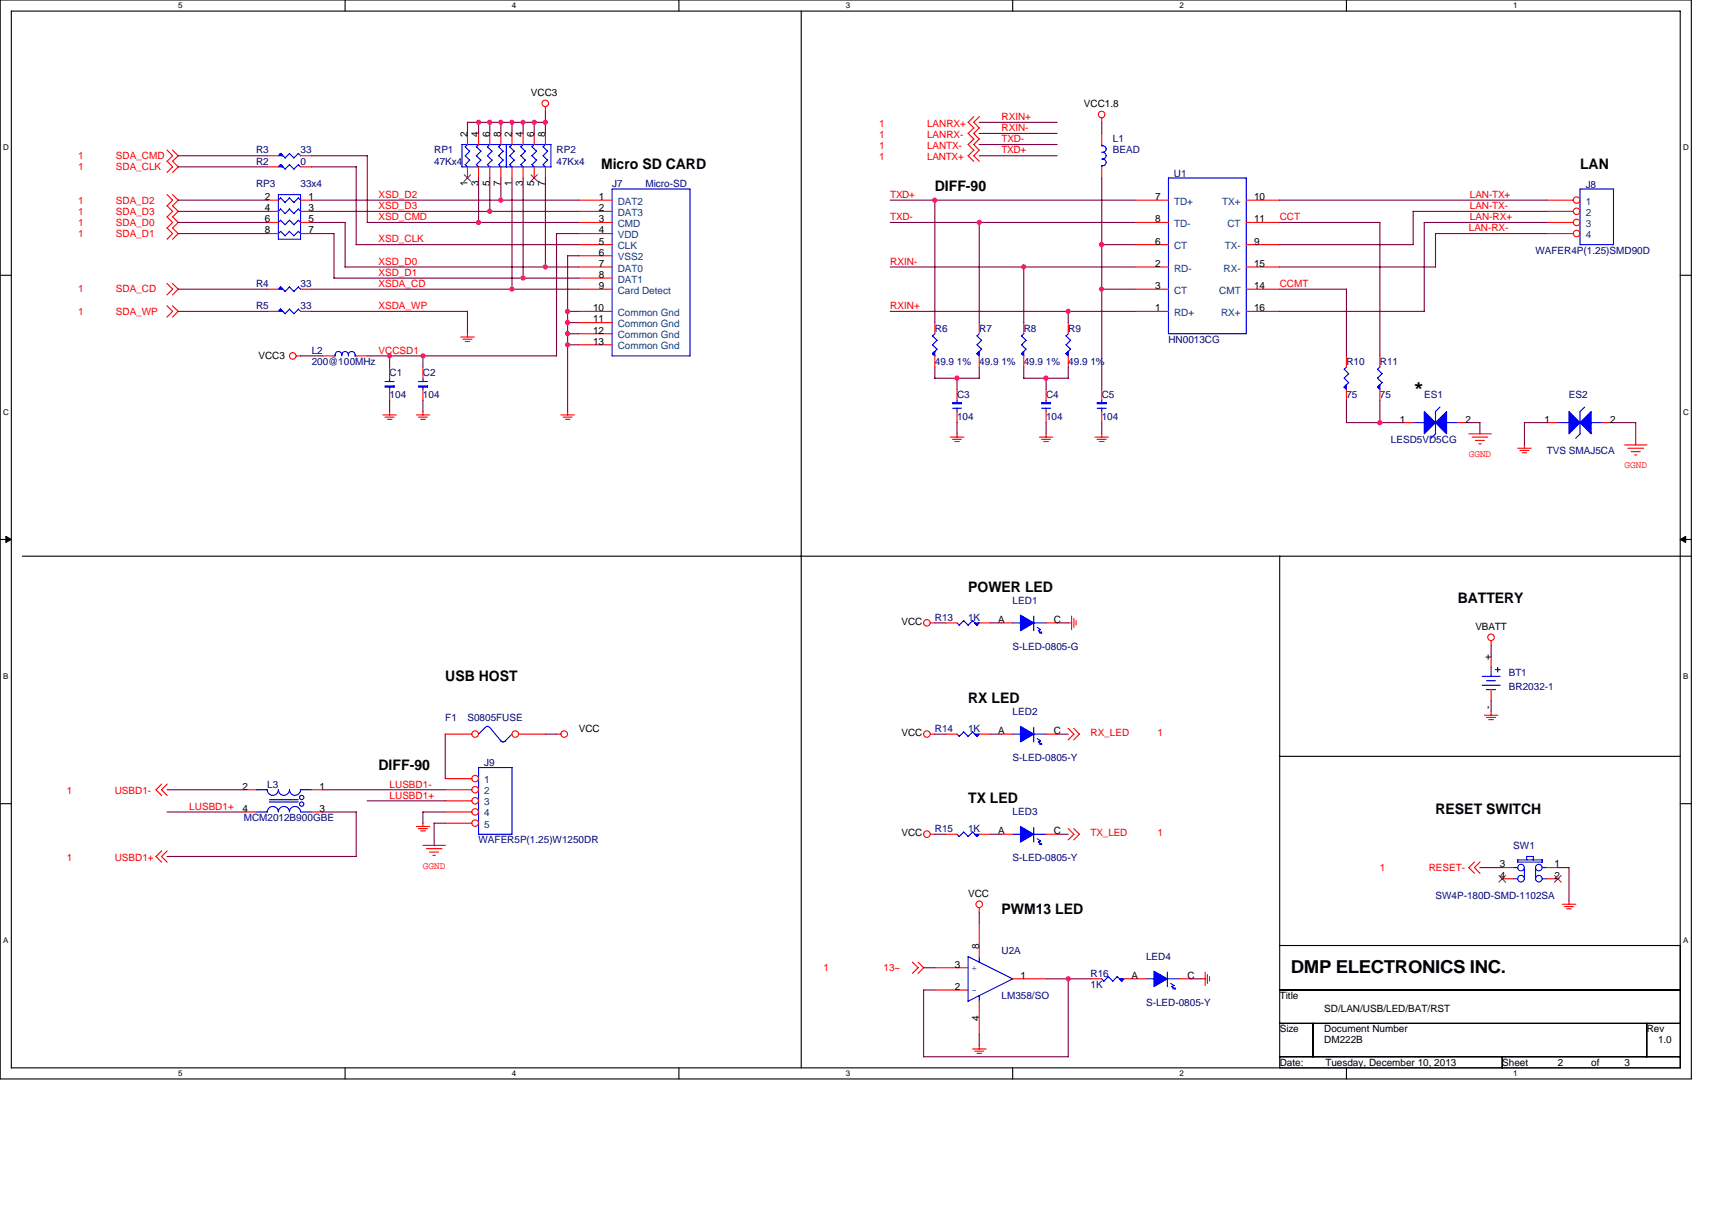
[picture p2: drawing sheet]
<svg xmlns="http://www.w3.org/2000/svg" width="297mm" height="210mm" viewBox="0 0 297 210" stroke-linecap="round" stroke-linejoin="round" font-family="sans-serif">
<path d="M0 0h293.5v187.2h-293.5zM2 1.9h289.5v183.4h-289.5z" fill="none" stroke="#000" stroke-width=".19"/>
<g fill="#fff">
<path d="M30.9 .2h.8v1.6h-.8z"/>
<path d="M30.9 185.5h.8v1.6h-.8z"/>
</g>
<path d="M59.9 0v1.9M59.9 185.3v1.9" fill="none" stroke="#000" stroke-width=".19"/>
<g fill="#fff">
<path d="M88.8 .2h.8v1.6h-.8z"/>
<path d="M88.8 185.5h.8v1.6h-.8z"/>
</g>
<path d="M117.8 0v1.9M117.8 185.3v1.9" fill="none" stroke="#000" stroke-width=".19"/>
<g fill="#fff">
<path d="M146.7 .2h.8v1.6h-.8z"/>
<path d="M146.7 185.5h.8v1.6h-.8z"/>
</g>
<path d="M175.7 0v1.9M175.7 185.3v1.9" fill="none" stroke="#000" stroke-width=".19"/>
<g fill="#fff">
<path d="M204.7 .2h.7v1.6h-.7z"/>
<path d="M204.7 185.5h.7v1.6h-.7z"/>
</g>
<path d="M233.6 0v1.9M233.6 185.3v1.9" fill="none" stroke="#000" stroke-width=".19"/>
<g fill="#fff">
<path d="M262.6 .2h.7v1.6h-.7z"/>
<path d="M262.6 185.5h.7v1.6h-.7z"/>
<path d="M.5 24.8h1v1.6h-1z"/>
<path d="M292 24.8h1v1.6h-1z"/>
<path d="M.5 70.7h1v1.5h-1z"/>
<path d="M292 70.7h1v1.5h-1z"/>
</g>
<path d="M0 47.8h2M291.5 47.8h2" fill="none" stroke="#000" stroke-width=".19"/>
<g fill="#fff">
<path d="M.5 116.5h.9v1.6h-.9z"/>
<path d="M292 116.5h.9v1.6h-.9z"/>
</g>
<path d="M0 93.6h2M291.5 93.6h2" fill="none" stroke="#000" stroke-width=".19"/>
<path d="M1 93.1l1 .5-1 .5zM291.5 93.6l1-.5v1z" fill="#000" stroke="#000" stroke-width=".17"/>
<g fill="#fff">
<path d="M.5 162.4h.9v1.5h-.9z"/>
<path d="M292 162.4h.9v1.5h-.9z"/>
</g>
<path d="M139 1.9v183.4M3.9 96.5h289.6M222 96.5v88.8h69.5v-21.2h-69.5M0 139.5h2M222 131.3h69.5M291.5 139.5h2M222 171.8h69.5M222 177.6h69.5M227.8 177.6v5.8M285.7 177.6v5.8M222 183.4h69.5M260.6 183.4v1.9" fill="none" stroke="#000" stroke-width=".19"/>
<g fill="none" stroke="#f00" stroke-width=".19">
<path d="M94.6 18.5v.8M29 35.7l.9 1-.9 1M29 33.8l.9 .9-.9 1M29 28l.9 1-.9 .9M29 39.5l.9 1-.9 1M29 26l.9 1-.9 1M29 37.6l.9 1-.9 1M29.9 35.7l1 1-1 1M29.9 33.8l1 .9-1 1M29.9 28l1 1-1 .9M29.9 39.5l1 1-1 1M29.9 26l1 1-1 1"/>
<path d="M29.9 37.6l1 1-1 1M46.4 29h1.9M46.4 34.7h1.9M46.4 36.7h1.9M46.4 38.6h1.9M46.4 27h1.9M52.2 29h1.9M52.2 34.7h1.9M52.2 36.7h1.9M52.2 38.6h1.9M52.2 27h1.9M81.1 23.2v1.9"/>
<path d="M81.1 29v1.9M83 23.2v1.9M83 29v1.9M85 23.2v1.9M85 29v1.9M86.9 23.2v1.9M86.9 29v1.9M88.8 23.2v1.9M88.8 29v1.9M90.8 23.2v1.9M90.8 29v1.9M92.7 23.2v1.9"/>
<path d="M92.7 29v1.9M94.6 23.2v1.9M94.6 29v1.9M100.4 34.7h5.8M100.4 36.7h5.8M100.4 38.6h5.8M169 20.2l-1 1 1 1M169 22.2l-1 1 1 1M169 24.1l-1 1 1 1M169 26l-1 1 1 1M169.9 20.2l-1 1 1 1M169.9 22.2l-1 1 1 1"/>
<path d="M169.9 24.1l-1 1 1 1M169.9 26l-1 1 1 1M191.2 20.5v.8M191.2 23.2v1.9M191.2 29v1.9M196.9 34.7h5.8M196.9 38.6h5.8M216.2 34.7h5.8M216.2 38.6h5.8M268.4 34.7h4.6M268.4 36.7h4.6M268.4 38.6h4.6"/>
<path d="M29 49.2l.9 1-.9 1M29 53.1l.9 .9-.9 1M29.9 49.2l1 1-1 1M29.9 53.1l1 .9-1 1M46.4 40.5h1.9M46.4 50.2h1.9M46.4 54h1.9M52.2 40.5h1.9M52.2 50.2h1.9M52.2 54h1.9M79.9 58.5h2.4M80.3 58.9h1.6"/>
<path d="M80.7 59.3h.8M81.1 57.9v.6M100.4 40.5h5.8M100.4 50.2h5.8M100.4 42.5h5.8M100.4 44.4h5.8M100.4 46.3h5.8M100.4 48.3h5.8M100.4 59.8h5.8M100.4 57.9h5.8M100.4 56h5.8M100.4 54h5.8"/>
<path d="M162.2 56v1.9M169.9 56v1.9M177.6 56v1.9M185.4 56v1.9M196.9 50.2h5.8M196.9 42.5h5.8M196.9 46.3h5.8M196.9 54h5.8M216.2 50.2h5.8M216.2 42.5h5.8M216.2 46.3h5.8M216.2 54h5.8"/>
<path d="M268.4 40.5h4.6M51.4 61.8h.8M56 61.8h2M61.8 61.8h1.9M66.4 72h2.4M66.8 72.4h1.6M67.2 72.8h.8M67.6 63.7v1.9M67.6 67.6v1.9M67.6 71.4v.6M72.2 72h2.4M72.6 72.4h1.6"/>
<path d="M73 72.8h.8M73.4 63.7v1.9M73.4 67.6v1.9M73.4 71.4v.6M97.3 72h2.4M97.7 72.4h1.5M98.1 72.8h.8M98.5 71.4v.6M162.2 61.8v1.9M164.9 75.9h2.3M165.3 76.2h1.5M165.7 76.6h.8"/>
<path d="M166 67.6v1.9M166 71.4v1.9M166 75.3v.6M169.9 61.8v1.9M177.6 61.8v1.9M180.3 75.9h2.4M180.7 76.2h1.6M181.1 76.6h.8M181.5 67.6v1.9M181.5 71.4v1.9M181.5 75.3v.6M185.4 61.8v1.9"/>
<path d="M190 75.9h2.3M190.3 76.2h1.6M190.8 76.6h.8M191.2 67.6v1.9M191.2 71.4v1.9M191.2 75.3v.6M233.6 61.8v1.9M233.6 67.6v1.9M239.4 61.8v1.9M239.4 67.6v1.9M243.3 73.3h1.9M252.9 73.3h1.9"/>
<path d="M254.8 75.3h3.9M255.4 75.9h2.7M256 76.4h1.6M256.6 77h.4M263.3 77.8h2.4M263.7 78.2h1.6M264.1 78.6h.8M264.5 77.2v.6M268.4 73.3h1.9M278 73.3h1.9M281.9 77.2h3.8M282.4 77.8h2.8"/>
<path d="M283 78.4h1.6M283.6 79h.4M161.4 108.1h.8M164.1 108.1h1.9M169.9 108.1h1.9M173.8 108.1h1.9M181.5 108.1h1.9M185.4 108.1h.5M185.9 106.9v2.4M186.3 107.3v1.6M186.7 107.7v.8M258.7 111.2v.8"/>
<path d="M258.7 113.9v1.9M258.7 119.7v1.9M28 136.1l-.9 1 .9 .9M29 136.1l-1 1 1 .9M42.5 137.1h1.9M54.1 137.1h1.9M77.3 127.4h4.6M77.3 135.1h4.6M77.3 137.1h4.6M77.3 139h4.6M90 127.4h4.6M96.5 127.4h.8"/>
<path d="M161.4 127.4h.8M164.1 127.4h1.9M169.9 127.4h1.9M173.8 127.4h1.9M181.5 127.4h1.9M185.3 126.4l1 1-1 1M186.3 126.4l1 1-1 1M257.6 124.1h2.3M257.9 124.5h1.6M258.3 124.9h.8M258.7 123.5v.6M28 147.7l-.9 .9 .9 1"/>
<path d="M29 147.7l-1 .9 1 1M42.5 140.9h1.9M54.1 140.9h1.9M72.2 143.4h2.4M72.6 143.8h1.6M73 144.2h.8M73.4 146.7h3.9M73.4 142.9v.5M74 147.3h2.7M74.5 147.9h1.6M75.1 148.4h.4M77.3 140.9h4.6"/>
<path d="M77.3 142.9h4.6M161.4 144.8h.8M164.1 144.8h1.9M169.9 144.8h1.9M169.9 157.5v.8M173.8 144.8h1.9M181.5 144.8h1.9M185.3 143.8l1 1-1 1M186.3 143.8l1 1-1 1M255.8 149.6l-1 1 1 1M256.8 149.6l-1 1 1 1M260.6 150.6h2"/>
<path d="M260.6 152.5h2M268.4 150.6h1.9M268.4 152.5h1.9M271.1 156.9h2.3M271.4 157.3h1.6M271.8 157.7h.8M272.2 156.4v.6M158.3 167l1 .9-1 1M159.3 167l.9 .9-.9 1M162.2 167.9h5.8M162.2 171.8h5.8M169.9 160.2v5.8"/>
<path d="M169.9 173.7v5.8M175.7 169.9h5.8M189.2 169.9h2M195 169.9h3.9M204.7 169.9h1.9M208.5 169.9h.6M209.1 168.7v2.3M209.5 169.1v1.6M209.9 169.5v.8M168.8 182h2.3M169.1 182.4h1.6M169.5 182.8h.8"/>
<path d="M169.9 181.5v.6"/>
<circle cx="94.6" cy="17.9" r=".57"/>
<circle cx="191.1" cy="19.9" r=".57"/>
<circle cx="273.6" cy="34.7" r=".57"/>
<circle cx="273.6" cy="36.7" r=".57"/>
<circle cx="273.6" cy="38.6" r=".57"/>
<circle cx="273.6" cy="40.5" r=".57"/>
<circle cx="50.8" cy="61.8" r=".57"/>
<circle cx="160.8" cy="108.1" r=".57"/>
<circle cx="258.7" cy="110.6" r=".57"/>
<circle cx="82.4" cy="127.4" r=".57"/>
<circle cx="82.4" cy="135.1" r=".57"/>
<circle cx="82.4" cy="139" r=".57"/>
<circle cx="82.4" cy="137" r=".57"/>
<circle cx="89.4" cy="127.4" r=".57"/>
<circle cx="97.9" cy="127.4" r=".57"/>
<circle cx="160.8" cy="127.4" r=".57"/>
<circle cx="82.4" cy="140.9" r=".57"/>
<circle cx="82.4" cy="142.8" r=".57"/>
<circle cx="160.8" cy="144.8" r=".57"/>
<circle cx="169.9" cy="156.9" r=".57"/>
</g>
<g fill="none" stroke="#00f" stroke-width=".19">
<path d="M48.3 34.8l.4-.5 .8 .8M48.3 36.7l.4-.4 .8 .8M48.7 28.6l.8 .8M48.7 26.6l.8 .8M48.7 28.6l-.4 .4M48.7 26.6l-.4 .4M50.2 34.3l.8 .8M50.2 36.3l.8 .8M50.2 38.2l.8 .8 .8-.8M50.2 28.6l.8 .8M50.2 38.2l-.7 .8-.8-.8-.4 .4M50.2 34.4l-.8 .8"/>
<path d="M50.2 36.3l-.8 .8M50.2 26.6l.8 .8M50.2 28.6l-.7 .7M50.2 26.6l-.7 .8M51.7 34.3l.5 .4M51.7 36.3l.5 .4M51.7 38.2l.5 .4M51.8 28.6l.4 .4M51.8 34.4l-.8 .8M51.8 36.3l-.8 .8M51.8 26.6l.4 .5M51.8 28.6l-.8 .7"/>
<path d="M51.8 26.6l-.8 .8M80.2 25.1h15.4v3.9h-15.4zM80.7 25.5l.8 .7-.8 .8 .8 .8M80.7 28.6l.4 .4M81.1 25.1l-.4 .4M81.5 27.8l-.8 .8M82.6 25.5l.9 .7-.9 .8 .8 .8M82.6 28.6l.4 .4M83.1 25.1l-.4 .4M83.5 27.8l-.8 .8M84.6 27l.8 .8M84.6 25.5l.8 .7-.8 .8"/>
<path d="M84.6 28.6l.4 .4M85 25.1l-.4 .4M85.4 27.8l-.8 .8M86.5 27l.8 .8M86.5 25.5l.8 .7M86.5 28.6l.4 .4M86.9 25.1l-.4 .4M87.3 26.2l-.8 .8M87.3 27.8l-.8 .8M87.9 25.1v3.9M88.4 25.5l.8 .7-.8 .8 .8 .8M88.4 28.6l.4 .4"/>
<path d="M88.9 25.1l-.4 .4M89.2 27.8l-.7 .8M90.4 27l.7 .8M90.4 25.5l.7 .7M90.4 28.6l.4 .4M90.8 25.1l-.4 .4M91.2 26.2l-.8 .8M91.2 27.8l-.8 .8M92.3 25.5l.8 .7M92.3 28.6l.4 .4M92.7 25.1l-.4 .4M93.1 26.2l-.8 .8 .8 .8"/>
<path d="M93.1 27.8l-.8 .8M94.2 25.5l.8 .7M94.2 28.6l.4 .4M94.7 25.1l-.5 .4M95 26.2l-.8 .8 .8 .8M95 27.8l-.8 .8M106.2 32.8h13.5v29h-13.5zM191.1 25.3a.59 .59 0 0 1 .8 .5 .59 .59 0 0 1-.6 .6 .58 .58 0 0 1 .6 .6 .58 .58 0 0 1-.6 .6M191.1 27.6h.2M191.2 25.1v.2M191.2 28.7v.3M191.2 26.4h.2"/>
<path d="M191.3 27.6a.6 .6 0 0 1 .6 .7 .6 .6 0 0 1-.8 .5M202.7 30.9h13.5v27h-13.5zM274.1 32.8h5.8v9.7h-5.8zM48.7 40.1l.8 .8M48.7 49.8l.8 .8M48.7 40.2l-.4 .4M48.7 53.7l.8 .8M48.7 49.8l-.4 .4M48.7 53.6l-.4 .4M49.5 50.6l.7-.8 .8 .8M49.5 54.4l.7-.8 .8 .9M50.2 40.1l.8 .8"/>
<path d="M50.2 40.2l-.8 .7M51.7 40.1l.5 .4M51.8 40.2l-.8 .7M52.2 50.2l-.4-.4-.8 .8M52.2 41.5h-3.9v-7.7h3.9v7.7M52.2 54.1l-.4-.5-.8 .8M161.8 59.8l.8 .8M161.8 58.3l.8 .8M162.2 57.9l-.4 .4M162.6 59.1l-.8 .7M169.5 59.8l.8 .8M169.5 58.3l.8 .8"/>
<path d="M169.9 57.9l-.4 .4M170.3 59.1l-.8 .7M177.2 59.8l.8 .8-.8 .8 .4 .4M177.2 58.3l.8 .8M177.6 57.9l-.4 .4M178 59.1l-.8 .7M185 59.8l.8 .8-.8 .8 .4 .4M185 58.3l.7 .8M185.4 57.9l-.4 .4M185.8 59.1l-.8 .7M58.1 61.6a.58 .58 0 0 1 .6-.6 .58 .58 0 0 1 .6 .6M58.1 61.6v.2h-.2"/>
<path d="M59.3 61.6a.57 .57 0 0 1 .6-.6 .57 .57 0 0 1 .5 .6 .58 .58 0 0 1 .6-.6 .58 .58 0 0 1 .6 .6M59.3 61.6v.2M60.4 61.6v.2M61.6 61.6v.2h.2M66.8 66.2h1.6M67.6 65.6v.6M67.6 67.2v.4M72.6 66.2h1.6M73.4 65.6v.6M73.4 67.2v.4M162.6 60.6l-.8 .8 .4 .4M165.3 70.8h1.5"/>
<path d="M166 69.5v.4M166 70.8v.6M170.3 60.6l-.8 .8 .4 .4M180.7 70.8h1.6M181.5 69.5v.4M181.5 70.8v.6M190.4 70.8h1.5M191.2 69.5v.4M191.2 70.8v.6M233.2 67.2l.4 .4M233.2 65.6l.8 .8M233.2 64.1l.8 .7-.8 .8"/>
<path d="M233.6 63.7l-.4 .4M234 66.4l-.8 .8M239 67.2l.4 .4M239 64.1l.8 .8M239.4 63.7l-.4 .4M239.8 66.4l-.8 .8M239.8 64.8l-.8 .8 .8 .8M245.2 73.3h1.9M249.1 73.3h3.8M249.1 75.3l-.8 .8M249.8 70.6l-.7 .8v3.9M270.3 73.3h1.9"/>
<path d="M274.1 73.3h3.9M274.2 75.3l-.8 .8M275 70.6l-.9 .8v3.9M166 108.1l.4 .4M167.2 107.7l.8 .8M167.2 107.7l-.8 .8M168.7 107.7l.8 .8 .4-.4M168.8 107.7l-.8 .8M175.7 108.1h5.8M179.4 106.9v2.6M180 108.9l.5 .4M180.3 109.8h.4"/>
<path d="M180.5 109.2l-.4 .3 .6 .4M180.7 109.6v.3M257.2 118.9h3.1M257.2 117.4h3.1M257.9 119.7h1.6M257.9 118.1h1.6M258.7 115.8v1.6M259.5 116.2h.8M259.9 115.8v.8M44.4 137.1h2M46.4 137a.96 .96 0 0 0 .9 1 .96 .96 0 0 0 1-1 .96 .96 0 0 0 1 1 .96 .96 0 0 0 .9-1 .96 .96 0 0 0 1 1 .96 .96 0 0 0 1-1M46.7 138.8h5.1"/>
<path d="M46.7 139.2h5.1M52.1 137.1h2M83 133.2h5.8v11.6h-5.8zM84.2 126.2l-1.2 1.2M84.2 126.2l.4-.2 .3 .2M85 126.2l1.9 2.4M86.9 128.6a.56 .56 0 0 0 .8 0M88.8 127.4l-1.2 1.2M166 127.4l.4 .4M167.2 127l.8 .8M167.2 127l-.8 .8M168.7 127l.8 .8 .4-.4"/>
<path d="M168.8 127l-.8 .8M175.7 127.4h5.8M179.4 126.2v2.6M180 128.2l.5 .4-.4 .2 .6 .4M180.3 129.1h.4M180.7 128.9v.3M44.4 140.9h2M46.4 140.9a.96 .96 0 0 1 .9-.9 .96 .96 0 0 1 1 .9 .96 .96 0 0 1 1-.9 .96 .96 0 0 1 .9 .9 .96 .96 0 0 1 1-.9 .96 .96 0 0 1 1 .9h1.9M166 144.8l.4 .4M167.2 144.4l.8 .8M167.2 144.4l-.8 .8M168.7 144.4l.8 .8 .4-.4"/>
<path d="M168.8 144.4l-.8 .8M175.7 144.8h5.8M179.4 143.6v2.5M180 145.5l.5 .5M180.5 145.9l-.4 .2 .6 .4M180.7 146.3v.2h-.4M262.5 150.6h.8M262.5 152.5h.8M263.3 149.6h4.3M263.3 149.6v-.4h4.3v.4M264.5 150.6v1.9M264.9 148.6v.6"/>
<path d="M264.9 148.6h1.2M266 148.6v.6M266.4 150.6v1.9M267.6 150.6h.8M267.6 152.5h.8M169.9 166v1M169.9 172.8v1M175.7 169.9l-7.7 3.9M175.7 169.9l-7.7-3.9v7.7M191.1 169.8l.4 .5M193.1 170.3l-.8-.8-.8 .8M193.8 169.5l.8 .8"/>
<path d="M193.8 169.5l-.7 .8M195 169.9l-.4 .4M198.9 169.9h5.8M202.5 168.7v2.5M203.1 170.6l.6 .4M203.5 171.6h.4M203.7 171l-.4 .2 .6 .4v-.2"/>
<circle cx="52.3" cy="139.5" r=".38"/>
<circle cx="52.3" cy="138.4" r=".38"/>
<circle cx="263.9" cy="152.5" r=".57"/>
<circle cx="263.9" cy="150.6" r=".57"/>
<circle cx="267" cy="150.6" r=".57"/>
<circle cx="267" cy="152.5" r=".57"/>
</g>
<g fill="#00f" stroke="#00f" stroke-width=".19">
<path d="M161.8 61.4l.4-.4v.8l-.4-.4 .4-.4z" fill-rule="evenodd"/>
<path d="M48.7 28.6l.4 .4h-.8l.4-.4 .4 .4z" fill-rule="evenodd"/>
<path d="M169.9 61v.8l-.4-.4z" fill-rule="evenodd"/>
<path d="M180.7 69.9v.2h1.6v-.2z" fill-rule="evenodd"/>
<path d="M272.2 71.4l1.9 1.9-1.9 2z" fill-rule="evenodd"/>
<path d="M274.1 73.3l2-1.9v3.9z" fill-rule="evenodd"/>
<path d="M72.6 67v.2h1.6v-.2z" fill-rule="evenodd"/>
<path d="M190.4 69.9v.2h1.5v-.2z" fill-rule="evenodd"/>
<path d="M169.1 108.1h.8l-.4 .4z" fill-rule="evenodd"/>
<path d="M233.6 66.8v.8l-.4-.4z" fill-rule="evenodd"/>
<path d="M177.1 126l2.3 1.4-2.3 1.4z" fill-rule="evenodd"/>
<path d="M177.1 106.7l2.3 1.4-2.3 1.4z" fill-rule="evenodd"/>
<path d="M185 61.4l.4-.4v.8l-.4-.4 .4-.4z" fill-rule="evenodd"/>
<path d="M48.7 49.8l.4 .4h-.8l.4-.4 .4 .4z" fill-rule="evenodd"/>
<path d="M169.1 127.4h.8l-.4 .4z" fill-rule="evenodd"/>
<path d="M247.1 71.4l2 1.9-2 2z" fill-rule="evenodd"/>
<path d="M249.1 73.3l1.9-1.9v3.9z" fill-rule="evenodd"/>
<path d="M48.7 26.6l.4 .4h-.8l.4-.4 .4 .4z" fill-rule="evenodd"/>
<path d="M177.1 143.4l2.3 1.4-2.3 1.3z" fill-rule="evenodd"/>
<path d="M169.1 144.8h.8l-.4 .4z" fill-rule="evenodd"/>
<path d="M194.2 169.9h.8l-.4 .4z" fill-rule="evenodd"/>
<path d="M165.3 69.9v.2h1.5v-.2z" fill-rule="evenodd"/>
<path d="M66.8 67v.2h1.6v-.2z" fill-rule="evenodd"/>
<path d="M200.2 168.5l2.3 1.4-2.3 1.3z" fill-rule="evenodd"/>
<path d="M239 67.2l.4-.4v.8l-.4-.4 .4-.4z" fill-rule="evenodd"/>
<path d="M48.3 54l.4-.3 .4 .3-.4-.3 .4 .3z" fill-rule="evenodd"/>
<path d="M177.6 61v.8l-.4-.4z" fill-rule="evenodd"/>
</g>
<path d="M80.5 30.3l1.2 1.2M81.7 30.3l-1.2 1.2M92.1 30.3l1.2 1.2M93.3 30.3l-1.2 1.2M260.1 151.9l1.1 1.2M261.2 151.9l-1.1 1.2M269.7 151.9l1.2 1.2M270.9 151.9l-1.2 1.2" fill="none" stroke="#804000" stroke-width=".17"/>
<g fill="none" stroke="#800040" stroke-width=".19">
<path d="M94.6 19.3v3.9M30.9 27h15.5M30.9 36.7h15.5M30.9 38.6h15.5M30.9 34.7h15.5M30.9 29h15.5M54.1 27h9.6v11.6h36.7M54.1 36.7h46.3M54.1 38.6h5.8v7.7h40.5M54.1 34.7h46.3M54.1 29h7.7M61.8 28.9v13.6"/>
<path d="M81.1 21.2h13.5M81.1 21.2v2M83 21.2v2M83 30.9v7.7M85 21.2v2M85 30.9v5.8M86.9 21.2v2M86.9 30.9v3.8M88.8 21.2v2M88.8 30.9v19.3M90.8 21.2v2M90.8 30.9v17.4"/>
<path d="M92.7 21.2v2M94.6 30.9v15.4M154.4 38.6h42.5M154.4 34.7h42.5M162.2 34.7v21.3M169.9 21.2h13.5M169.9 23.2h13.5M169.9 25.1h13.5M169.9 27h13.5M169.9 38.6v17.4M191.2 21.2v2M191.2 30.9v36.7"/>
<path d="M222 38.6h17.4v23.2M222 34.7h46.4M245.2 36.7h23.2M245.2 36.7v5.8h-23.2M268.4 38.6h-21.3v15.4h-25.1M30.9 40.5h15.5M30.9 54h15.5M30.9 50.2h15.5M54.1 40.5h3.9v7.8h42.4M54.1 54h27M54.1 50.2h46.3M61.8 42.5h38.6"/>
<path d="M81.1 54v3.9M98.5 54h1.9M98.5 44.4h1.9M98.5 57.9h1.9M98.5 56h1.9M98.5 59.8h1.9M98.5 44.4v27M100.4 40.5h-3.9l.1 21.3h-32.9M154.4 54h42.5M154.4 46.3h42.5M177.6 46.3v9.7M185.4 54v2"/>
<path d="M191.2 42.5h5.8M191.2 50.2h5.8M222 50.2h11.6v11.6M268.4 40.5h-19.4l.1 5.8h-27.1M52.1 61.8h3.9M67.6 61.7v2M67.6 69.5v1.9M73.4 61.7v2M73.4 69.5v1.9M162.2 63.7v1.9h7.7v-1.9M166 65.6v2M166 73.3v2"/>
<path d="M177.6 63.7v1.9h7.8v-1.9M181.5 65.6v2M181.5 73.3v2M191.2 73.3v2M233.6 69.5v3.8h9.7M239.4 69.5v3.8M254.8 73.3h2v2M264.5 73.3h3.9M264.5 73.3v3.9M279.9 73.3h3.9M283.8 73.3v3.9M162.2 108.1h1.9"/>
<path d="M171.8 108.1h2M183.4 108.1h2M258.7 111.9v2M29 137.1h13.5M56 137.1h21.3M63.7 139h13.6M77.3 127.4v7.7M94.6 127.4h2M162.2 127.4h1.9M171.8 127.4h2M183.4 127.4h2M258.7 121.6v1.9"/>
<path d="M29 140.9h13.5M56 140.9h5.8v7.8l-32.8-.1M73.4 140.9h3.9M73.4 140.9v2M75.3 142.9h2M75.3 142.8v3.9M162.2 144.8h1.9M169.9 158.3v1.9M171.8 144.8h2M183.4 144.8h2M256.7 150.6h3.9M270.3 150.6l1.9-.1v5.9"/>
<path d="M160.2 167.9h2M160.2 171.8h2M169.9 179.5v2M181.5 169.9h7.7M185.4 169.8v13.6h-25.2v-11.6M206.6 169.9h1.9"/>
</g>
<g fill="#f0f" stroke="#f0f" stroke-width=".19">
<circle cx="239.4" cy="73.3" r=".38"/>
<circle cx="191.1" cy="50.2" r=".38"/>
<circle cx="181.5" cy="65.6" r=".38"/>
<circle cx="185.3" cy="54" r=".38"/>
<circle cx="177.6" cy="46.3" r=".38"/>
<circle cx="166" cy="65.6" r=".38"/>
<circle cx="169.9" cy="38.6" r=".38"/>
<circle cx="162.2" cy="34.7" r=".38"/>
<circle cx="191.1" cy="42.4" r=".38"/>
<circle cx="98.5" cy="56" r=".38"/>
<circle cx="98.5" cy="59.8" r=".38"/>
<circle cx="98.5" cy="57.9" r=".38"/>
<circle cx="94.6" cy="21.2" r=".38"/>
<circle cx="92.7" cy="21.2" r=".38"/>
<circle cx="90.7" cy="21.2" r=".38"/>
<circle cx="88.8" cy="21.2" r=".38"/>
<circle cx="83" cy="21.2" r=".38"/>
<circle cx="85" cy="21.2" r=".38"/>
<circle cx="86.9" cy="21.2" r=".38"/>
<circle cx="83" cy="38.6" r=".38"/>
<circle cx="85" cy="36.7" r=".38"/>
<circle cx="98.5" cy="54" r=".38"/>
<circle cx="86.9" cy="34.7" r=".38"/>
<circle cx="94.6" cy="46.3" r=".38"/>
<circle cx="90.7" cy="48.2" r=".38"/>
<circle cx="88.8" cy="50.2" r=".38"/>
<circle cx="185.3" cy="169.9" r=".38"/>
<circle cx="67.6" cy="61.8" r=".38"/>
<circle cx="73.4" cy="61.8" r=".38"/>
</g>
<g font-size="3.1">
<text x="245.2" y="68.2">*</text>
<text x="224" y="168.9">DMP ELECTRONICS INC.</text>
</g>
<g font-size="2.5">
<text x="104.3" y="29.4">Micro SD CARD</text>
<text x="274.1" y="29.4">LAN</text>
<text x="162.2" y="33.2">DIFF-90</text>
<text x="168" y="102.7">POWER LED</text>
<text x="252.9" y="104.6">BATTERY</text>
<text x="77.3" y="118.2">USB HOST</text>
<text x="168" y="122">RX LED</text>
<text x="65.7" y="133.6">DIFF-90</text>
<text x="168" y="139.4">TX LED</text>
<text x="249.1" y="141.3">RESET SWITCH</text>
<text x="173.8" y="158.7">PWM13 LED</text>
</g>
<g font-size="1.7">
<text x="92.1" y="16.6">VCC3</text>
<text x="81.1" y="23.7" transform="rotate(-90 81.1 23.7)">2</text>
<text x="83" y="23.7" transform="rotate(-90 83 23.7)">4</text>
<text x="85" y="23.7" transform="rotate(-90 85 23.7)">6</text>
<text x="86.9" y="23.7" transform="rotate(-90 86.9 23.7)">8</text>
<text x="88.8" y="23.7" transform="rotate(-90 88.8 23.7)">2</text>
<text x="90.7" y="23.7" transform="rotate(-90 90.7 23.7)">4</text>
<text x="92.7" y="23.7" transform="rotate(-90 92.7 23.7)">6</text>
<text x="94.6" y="23.7" transform="rotate(-90 94.6 23.7)">8</text>
<text x="188.1" y="18.5">VCC1.8</text>
<text x="46" y="34.7">2</text>
<text x="53.5" y="34.7">1</text>
<text x="81.1" y="32.3" transform="rotate(-90 81.1 32.3)">1</text>
<text x="83" y="32.3" transform="rotate(-90 83 32.3)">3</text>
<text x="85" y="32.3" transform="rotate(-90 85 32.3)">5</text>
<text x="86.9" y="32.3" transform="rotate(-90 86.9 32.3)">7</text>
<text x="88.8" y="32.3" transform="rotate(-90 88.8 32.3)">1</text>
<text x="90.7" y="32.3" transform="rotate(-90 90.7 32.3)">3</text>
<text x="92.7" y="32.3" transform="rotate(-90 92.7 32.3)">5</text>
<text x="94.6" y="32.3" transform="rotate(-90 94.6 32.3)">7</text>
<text x="103.9" y="34.7">1</text>
<text x="200.4" y="34.7">7</text>
<text x="217.6" y="34.7">10</text>
<text x="46" y="36.7">4</text>
<text x="46" y="38.6">6</text>
<text x="46" y="40.5">8</text>
<text x="53.5" y="36.7">3</text>
<text x="53.5" y="38.6">5</text>
<text x="53.5" y="40.5">7</text>
<text x="103.9" y="36.7">2</text>
<text x="103.9" y="38.6">3</text>
<text x="103.9" y="40.5">4</text>
<text x="200.4" y="38.6">8</text>
<text x="217.6" y="38.6">11</text>
<text x="103.9" y="42.4">5</text>
<text x="103.9" y="44.4">6</text>
<text x="103.9" y="46.3">7</text>
<text x="200.4" y="42.4">6</text>
<text x="200.4" y="46.3">2</text>
<text x="217.6" y="42.4">9</text>
<text x="217.6" y="46.3">15</text>
<text x="103.9" y="50.2">9</text>
<text x="103.9" y="48.2">8</text>
<text x="200.4" y="50.2">3</text>
<text x="217.6" y="50.2">14</text>
<text x="102.9" y="59.8">13</text>
<text x="102.9" y="57.9">12</text>
<text x="102.9" y="56">11</text>
<text x="102.9" y="54">10</text>
<text x="200.4" y="54">1</text>
<text x="217.6" y="54">16</text>
<text x="44.8" y="62.4">VCC3</text>
<text x="242.9" y="73.3">1</text>
<text x="254.3" y="73.3">2</text>
<text x="268" y="73.3">1</text>
<text x="279.4" y="73.3">2</text>
<text x="156.4" y="108.5">VCC</text>
<text x="173.2" y="108.1">A</text>
<text x="182.9" y="108.1">C</text>
<text x="256" y="109.3">VBATT</text>
<text x="258.7" y="114.5" transform="rotate(-90 258.7 114.5)">+</text>
<text x="258.7" y="123" transform="rotate(-90 258.7 123)">-</text>
<text x="100.4" y="127">VCC</text>
<text x="156.4" y="127.8">VCC</text>
<text x="173.2" y="127.4">A</text>
<text x="182.9" y="127.4">C</text>
<text x="42.1" y="137">2</text>
<text x="55.4" y="137">1</text>
<text x="42.1" y="140.9">4</text>
<text x="55.4" y="140.9">3</text>
<text x="156.4" y="145.2">VCC</text>
<text x="173.2" y="144.8">A</text>
<text x="182.9" y="144.8">C</text>
<text x="168" y="155.6">VCC</text>
<text x="260.2" y="150.5">3</text>
<text x="260.2" y="152.5">4</text>
<text x="269.7" y="150.5">1</text>
<text x="269.7" y="152.5">2</text>
<text x="165.6" y="167.9">3</text>
<text x="169.9" y="164.7" transform="rotate(-90 169.9 164.7)">8</text>
<text x="165.6" y="171.8">2</text>
<text x="177.1" y="169.8">1</text>
<text x="196.3" y="169.8">A</text>
<text x="206" y="169.8">C</text>
<text x="222" y="173.4">Title</text>
<text x="169.9" y="177.1" transform="rotate(-90 169.9 177.1)">4</text>
<text x="222" y="179.1">Size</text>
<text x="229.8" y="175.7">SD/LAN/USB/LED/BAT/RST</text>
<text x="229.8" y="179.1">Document Number</text>
<text x="285.7" y="179.1">Rev</text>
<text x="222" y="184.9">Date:</text>
<text x="229.8" y="181.1">DM222B</text>
<text x="230" y="184.9">Tuesday, December 10, 2013</text>
<text x="260.6" y="184.9">Sheet</text>
<text x="270.3" y="184.9">2</text>
<text x="276.1" y="184.9">of</text>
<text x="281.9" y="184.9">3</text>
<text x="287.7" y="181.1">1.0</text>
</g>
<g font-size="1.7" fill="#f00">
<text x="152.5" y="22">1</text>
<text x="152.5" y="23.9">1</text>
<text x="160.8" y="22">LANRX+</text>
<text x="160.8" y="23.9">LANRX-</text>
<text x="173.8" y="20.8">RXIN+</text>
<text x="173.8" y="22.8">RXIN-</text>
<text x="13.5" y="29.5">1</text>
<text x="13.5" y="27.6">1</text>
<text x="20.1" y="29.5">SDA_CLK</text>
<text x="20.1" y="27.6">SDA_CMD</text>
<text x="152.5" y="25.9">1</text>
<text x="152.5" y="27.8">1</text>
<text x="160.8" y="25.9">LANTX-</text>
<text x="160.8" y="27.8">LANTX+</text>
<text x="173.8" y="24.7">TXD-</text>
<text x="173.8" y="26.6">TXD+</text>
<text x="13.5" y="35.3">1</text>
<text x="20.1" y="35.3">SDA_D2</text>
<text x="65.7" y="34.4">XSD_D2</text>
<text x="154.5" y="34.4">TXD+</text>
<text x="255" y="34.4">LAN-TX+</text>
<text x="13.5" y="37.3">1</text>
<text x="13.5" y="41.1">1</text>
<text x="13.5" y="39.2">1</text>
<text x="20.1" y="37.3">SDA_D3</text>
<text x="20.1" y="41.1">SDA_D1</text>
<text x="20.1" y="39.2">SDA_D0</text>
<text x="65.7" y="38.2">XSD_CMD</text>
<text x="65.7" y="36.3">XSD_D3</text>
<text x="154.5" y="38.2">TXD-</text>
<text x="222" y="38.2">CCT</text>
<text x="254.8" y="40.2">LAN-RX-</text>
<text x="255" y="36.3">LAN-TX-</text>
<text x="255" y="38.2">LAN-RX+</text>
<text x="65.7" y="42.1">XSD_CLK</text>
<text x="65.7" y="45.9">XSD_D0</text>
<text x="65.7" y="47.9">XSD_D1</text>
<text x="154.5" y="45.9">RXIN-</text>
<text x="13.5" y="50.8">1</text>
<text x="20.1" y="50.8">SDA_CD</text>
<text x="65.7" y="53.7">XSDA_WP</text>
<text x="65.7" y="49.8">XSDA_CD</text>
<text x="154.5" y="53.7">RXIN+</text>
<text x="222" y="49.8">CCMT</text>
<text x="13.5" y="54.6">1</text>
<text x="20.1" y="54.6">SDA_WP</text>
<text x="65.7" y="61.4">VCCSD1</text>
<text x="254.8" y="79.4">GGND</text>
<text x="281.9" y="81.3">GGND</text>
<text x="189.2" y="127.8">RX_LED</text>
<text x="200.8" y="127.8">1</text>
<text x="11.6" y="137.8">1</text>
<text x="19.9" y="137.8">USBD1-</text>
<text x="67.6" y="136.7">LUSBD1-</text>
<text x="32.8" y="140.5">LUSBD1+</text>
<text x="67.6" y="138.6">LUSBD1+</text>
<text x="11.6" y="149.4">1</text>
<text x="19.9" y="149.4">USBD1+</text>
<text x="189.2" y="145.2">TX_LED</text>
<text x="200.8" y="145.2">1</text>
<text x="73.4" y="150.8">GGND</text>
<text x="239.4" y="151.2">1</text>
<text x="247.9" y="151.2">RESET-</text>
<text x="142.9" y="168.5">1</text>
<text x="153.3" y="168.5">13~</text>
</g>
<g font-size="1.7" fill="#000080">
<text x="44.4" y="28.6">R2</text>
<text x="44.4" y="26.6">R3</text>
<text x="52.2" y="28.6">0</text>
<text x="52.2" y="26.6">33</text>
<text x="75.3" y="26.6">RP1</text>
<text x="75.3" y="28.6">47Kx4</text>
<text x="96.6" y="26.6">RP2</text>
<text x="96.6" y="28.6">47Kx4</text>
<text x="193.1" y="24.7">L1</text>
<text x="193.1" y="26.6">BEAD</text>
<text x="44.4" y="32.4">RP3</text>
<text x="52.2" y="32.4">33x4</text>
<text x="106.2" y="32.4">J7</text>
<text x="112" y="32.4">Micro-SD</text>
<text x="203.7" y="30.7">U1</text>
<text x="275.1" y="32.6">J8</text>
<text x="266.4" y="44">WAFER4P(1.25)SMD90D</text>
<text x="44.4" y="49.8">R4</text>
<text x="44.4" y="53.7">R5</text>
<text x="52.2" y="49.8">33</text>
<text x="52.2" y="53.7">33</text>
<text x="162.2" y="57.5">R6</text>
<text x="169.9" y="57.5">R7</text>
<text x="177.6" y="57.5">R8</text>
<text x="185.4" y="57.5">R9</text>
<text x="202.7" y="59.5">HN0013CG</text>
<text x="54.1" y="61.4">L2</text>
<text x="54.1" y="63.3">200@100MHz</text>
<text x="67.6" y="65.2">C1</text>
<text x="73.4" y="65.2">C2</text>
<text x="162.2" y="63.3">49.9 1%</text>
<text x="169.9" y="63.3">49.9 1%</text>
<text x="177.6" y="63.3">49.9 1%</text>
<text x="185.4" y="63.3">49.9 1%</text>
<text x="233.6" y="63.3">R10</text>
<text x="239.4" y="63.3">R11</text>
<text x="67.6" y="69.1">104</text>
<text x="73.4" y="69.1">104</text>
<text x="166" y="69.1">C3</text>
<text x="181.5" y="69.1">C4</text>
<text x="191.2" y="69.1">C5</text>
<text x="233.6" y="69.1">75</text>
<text x="239.4" y="69.1">75</text>
<text x="247.1" y="69.1">ES1</text>
<text x="272.2" y="69.1">ES2</text>
<text x="166" y="73">104</text>
<text x="181.5" y="73">104</text>
<text x="191.2" y="73">104</text>
<text x="241.3" y="76.8">LESD5VD5CG</text>
<text x="268.4" y="78.8">TVS SMAJ5CA</text>
<text x="162.2" y="107.7">R13</text>
<text x="168" y="107.7">1K</text>
<text x="175.7" y="104.8">LED1</text>
<text x="175.7" y="112.7">S-LED-0805-G</text>
<text x="261.8" y="117.4">BT1</text>
<text x="261.8" y="119.7">BR2032-1</text>
<text x="77.3" y="125.1">F1</text>
<text x="81.1" y="125.1">S0805FUSE</text>
<text x="175.7" y="124.1">LED2</text>
<text x="162.2" y="127">R14</text>
<text x="168" y="127">1K</text>
<text x="46.4" y="136.7">L3</text>
<text x="84" y="133">J9</text>
<text x="175.7" y="132">S-LED-0805-Y</text>
<text x="42.3" y="142.5">MCM2012B900GBE</text>
<text x="175.7" y="141.5">LED3</text>
<text x="83" y="146.3">WAFER5P(1.25)W1250DR</text>
<text x="162.2" y="144.4">R15</text>
<text x="168" y="144.4">1K</text>
<text x="175.7" y="149.4">S-LED-0805-Y</text>
<text x="262.6" y="147.3">SW1</text>
<text x="249.1" y="156">SW4P-180D-SMD-1102SA</text>
<text x="173.8" y="165.6">U2A</text>
<text x="198.9" y="166.6">LED4</text>
<text x="173.8" y="173.4">LM358/SO</text>
<text x="189.2" y="169.5">R16</text>
<text x="189.2" y="171.4">1K</text>
<text x="198.9" y="174.5">S-LED-0805-Y</text>
</g>
<g font-size="1.7" fill="#004080">
<text x="107.2" y="35.5">DAT2</text>
<text x="203.7" y="35.5">TD+</text>
<text x="212" y="35.5">TX+</text>
<text x="275.1" y="35.5">1</text>
<text x="107.2" y="37.5">DAT3</text>
<text x="107.2" y="39.4">CMD</text>
<text x="107.2" y="41.3">VDD</text>
<text x="203.7" y="39.4">TD-</text>
<text x="213" y="39.4">CT</text>
<text x="275.1" y="37.5">2</text>
<text x="275.1" y="39.4">3</text>
<text x="275.1" y="41.3">4</text>
<text x="107.2" y="43.2">CLK</text>
<text x="107.2" y="45.2">VSS2</text>
<text x="107.2" y="47.1">DAT0</text>
<text x="203.7" y="43.2">CT</text>
<text x="203.7" y="47.1">RD-</text>
<text x="212.3" y="47.1">RX-</text>
<text x="212.5" y="43.2">TX-</text>
<text x="107.2" y="51">Card Detect</text>
<text x="107.2" y="49">DAT1</text>
<text x="203.7" y="51">CT</text>
<text x="211.5" y="51">CMT</text>
<text x="107.2" y="58.7">Common Gnd</text>
<text x="107.2" y="56.8">Common Gnd</text>
<text x="107.2" y="54.8">Common Gnd</text>
<text x="203.7" y="54.8">RD+</text>
<text x="211.9" y="54.8">RX+</text>
<text x="107.2" y="60.6">Common Gnd</text>
<text x="84" y="135.9">1</text>
<text x="84" y="137.8">2</text>
<text x="84" y="139.8">3</text>
<text x="84" y="141.7">4</text>
<text x="84" y="143.6">5</text>
</g>
<g font-size="1.7" fill="#00f">
<text x="168.6" y="168.6">+</text>
<text x="168.6" y="172.4">-</text>
</g>
<g font-size="1.4">
<text x="30.9" y="1.5">5</text>
<text x="88.8" y="1.5">4</text>
<text x="146.7" y="1.5">3</text>
<text x="204.7" y="1.5">2</text>
<text x="262.6" y="1.5">1</text>
<text x=".5" y="26.1">D</text>
<text x="292" y="26.1">D</text>
<text x=".5" y="71.9">C</text>
<text x="292" y="71.9">C</text>
<text x=".5" y="117.8">B</text>
<text x="292" y="117.8">B</text>
<text x=".5" y="163.6">A</text>
<text x="292" y="163.6">A</text>
<text x="30.9" y="186.8">5</text>
<text x="88.8" y="186.8">4</text>
<text x="146.7" y="186.8">3</text>
<text x="204.7" y="186.8">2</text>
<text x="262.6" y="186.8">1</text>
</g>
</svg>
